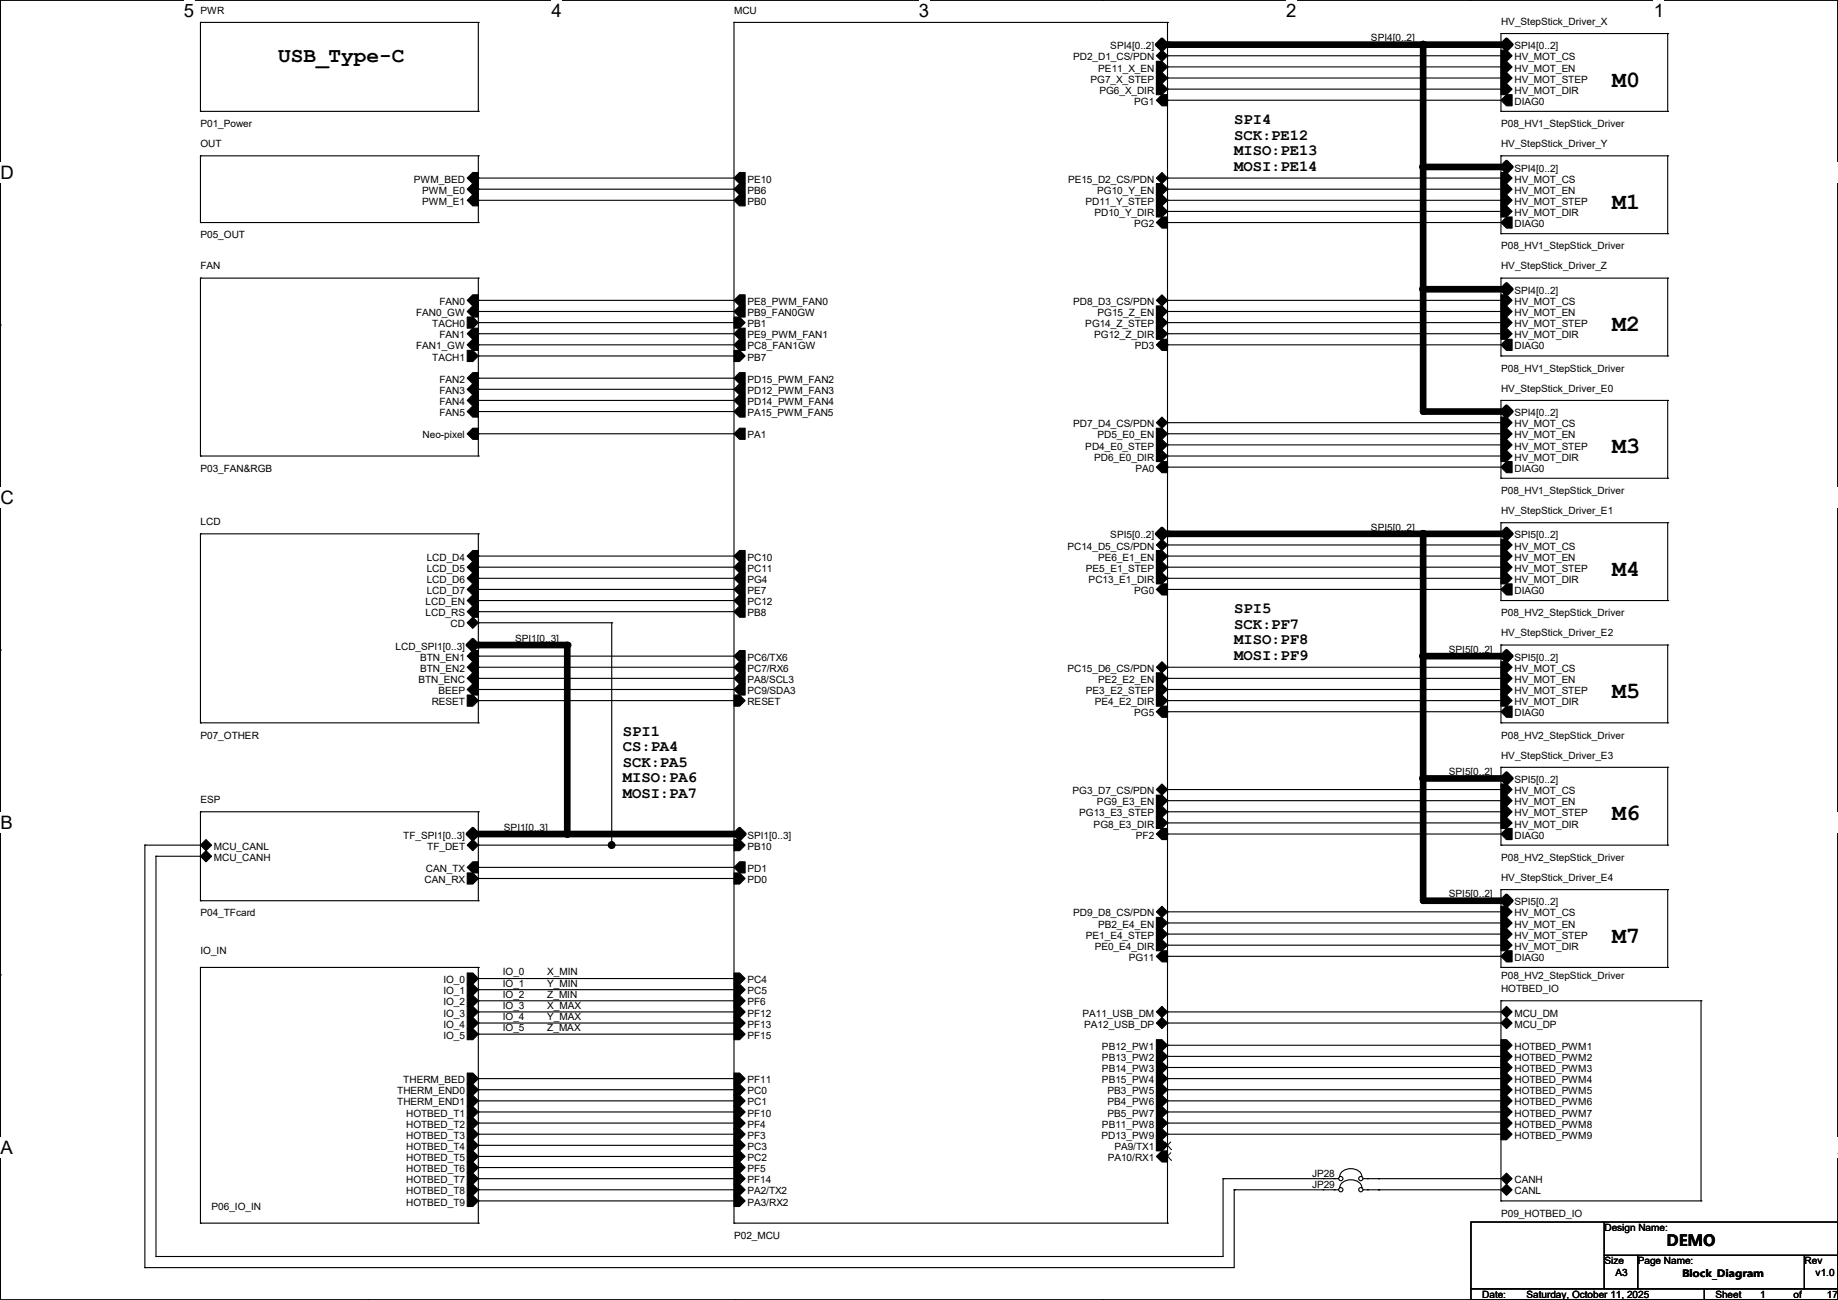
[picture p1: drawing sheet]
<svg xmlns="http://www.w3.org/2000/svg" width="420mm" height="297mm" viewBox="0 0 420 297" stroke-linecap="round" stroke-linejoin="round" font-family="sans-serif">
<path d="M.1 0h419.8v297h-419.8z" fill="none" stroke="#000" stroke-width=".25"/>
<path d="M42 0h2.4v4.8h-2.4z" fill="#fff"/>
<path d="M84 0h.1M84 297h.1" fill="none" stroke="#000" stroke-width=".25"/>
<path d="M126 0h2.4v4.8h-2.4z" fill="#fff"/>
<path d="M168 0h.1M168 297h.1" fill="none" stroke="#000" stroke-width=".25"/>
<path d="M210 0h2.3v4.8h-2.3z" fill="#fff"/>
<path d="M252 0h.1M252 297h.1" fill="none" stroke="#000" stroke-width=".25"/>
<path d="M293.9 0h2.4v4.8h-2.4z" fill="#fff"/>
<path d="M336 0h.1M336 297h.1" fill="none" stroke="#000" stroke-width=".25"/>
<g fill="#fff">
<path d="M377.9 0h2.4v4.8h-2.4z"/>
<path d="M.1 37.1h3v4.8h-3z"/>
<path d="M419.9 37.1l.1 4.8z"/>
<path d="M.1 111.3h3v4.8h-3z"/>
<path d="M419.9 111.3l.1 4.8z"/>
</g>
<path d="M.1 74.3h.1M419.9 74.3h.1" fill="none" stroke="#000" stroke-width=".25"/>
<g fill="#fff">
<path d="M.1 185.6h2.8v4.7h-2.8z"/>
<path d="M419.9 185.6l.1 4.7z"/>
</g>
<path d="M.1 148.5h.1M419.9 148.5h.1" fill="none" stroke="#000" stroke-width=".25"/>
<g fill="#fff">
<path d="M0 259.8h2.9v4.7h-2.9z"/>
<path d="M419.9 259.8h.1v4.7h-.1z"/>
</g>
<g fill="none" stroke="#000" stroke-width=".25">
<path d="M45.8 5.1h.1M45.8 5.1v20.3M45.8 5.1h63.5M109.3 5.1h.1M109.3 5.1v20.3M167.7 5.1h.1M167.7 5.1h99.1M167.7 5.1v274.3M266.8 5.1h.1M266.8 17.8h.1M266.8 15.3h.1M266.8 12.7h.1"/>
<path d="M266.8 5.1v274.3M266.8 17.8h76.2M266.8 15.3h76.2M266.8 12.7h76.2M343 7.7h.1M343 7.7v17.7M343 7.7h38.1M381.1 7.7h.1M381.1 7.7v17.7M45.8 35.6h.1M45.8 25.4h.1M45.8 35.6v15.2"/>
<path d="M45.8 35.6h63.5M45.8 25.4h63.5M109.3 35.6h.1M109.3 25.4h.1M109.3 35.6v15.2M266.8 22.9h.1M266.8 20.4h.1M266.8 22.9h76.2M266.8 20.4h76.2M343 35.6h.1M343 25.4h.1M343 35.6v17.8"/>
<path d="M343 35.6h38.1M343 25.4h38.1M381.1 35.6h.1M381.1 25.4h.1M381.1 35.6v17.8M45.8 50.8h.1M45.8 50.8h63.5M109.3 50.8h.1M109.3 43.2h.1M109.3 45.8h.1M109.3 40.7h.1M109.3 45.8h58.4"/>
<path d="M109.3 43.2h58.4M109.3 40.7h58.4M266.8 48.3h.1M266.8 45.8h.1M266.8 43.2h.1M266.8 40.7h.1M266.8 50.8h.1M266.8 50.8h76.2M266.8 48.3h76.2M266.8 45.8h76.2M266.8 43.2h76.2M266.8 40.7h76.2"/>
<path d="M343 53.4h.1M343 53.4h38.1M381.1 53.4h.1M45.8 63.5h.1M45.8 63.5v40.7M45.8 63.5h63.5M109.3 63.5h.1M109.3 73.7h.1M109.3 76.2h.1M109.3 78.8h.1M109.3 68.6h.1M109.3 71.2h.1"/>
<path d="M109.3 63.5v40.7M109.3 73.7h58.4M109.3 76.2h58.4M109.3 78.8h58.4M109.3 68.6h58.4M109.3 71.2h58.4M266.8 68.6h.1M266.8 71.2h.1M266.8 73.7h.1M266.8 76.2h.1M266.8 78.8h.1M266.8 73.7h76.2"/>
<path d="M266.8 76.2h76.2M266.8 78.8h76.2M266.8 68.6h76.2M266.8 71.2h76.2M343 63.5h.1M343 63.5v17.8M343 63.5h38.1M381.1 63.5h.1M381.1 63.5v17.8M109.3 88.9h.1M109.3 91.5h.1M109.3 81.3h.1"/>
<path d="M109.3 86.4h.1M109.3 99.1h.1M109.3 94h.1M109.3 91.5h58.4M109.3 81.3h58.4M109.3 88.9h58.4M109.3 99.1h58.4M109.3 86.4h58.4M109.3 94h58.4M266.8 96.6h.1M266.8 99.1h.1M266.8 96.6h76.2"/>
<path d="M266.8 99.1h76.2M343 91.5h.1M343 81.3h.1M343 91.5v17.8M343 91.5h38.1M343 81.3h38.1M381.1 91.5h.1M381.1 81.3h.1M381.1 91.5v17.8M45.8 104.2h.1M45.8 104.2h63.5M109.3 104.2h.1"/>
<path d="M266.8 101.6h.1M266.8 104.2h.1M266.8 106.7h.1M266.8 104.2h76.2M266.8 101.6h76.2M266.8 106.7h76.2M343 119.4h.1M343 109.3h.1M343 119.4v17.8M343 119.4h38.1M343 109.3h38.1M381.1 119.4h.1"/>
<path d="M381.1 109.3h.1M381.1 119.4v17.8M45.8 122h.1M45.8 122v43.1M45.8 122h63.5M109.3 122h.1M109.3 127h.1M109.3 129.6h.1M109.3 132.1h.1M109.3 134.7h.1M109.3 137.2h.1M109.3 139.7h.1"/>
<path d="M109.3 122v43.1M109.3 137.2h58.4M109.3 127h58.4M109.3 129.6h58.4M109.3 132.1h58.4M109.3 134.7h58.4M109.3 139.7h58.4M266.8 124.5h.1M266.8 127h.1M266.8 129.6h.1M266.8 132.1h.1M266.8 134.7h.1"/>
<path d="M266.8 124.5h76.2M266.8 127h76.2M266.8 129.6h76.2M266.8 132.1h76.2M266.8 134.7h76.2M343 137.2h.1M343 137.2h38.1M381.1 137.2h.1M109.3 149.9h.1M109.3 152.4h.1M109.3 155h.1M109.3 157.5h.1"/>
<path d="M109.3 142.3h.1M109.3 152.4h58.4M109.3 155h58.4M109.3 157.5h58.4M109.3 149.9h58.4M109.3 142.3h30.5M139.8 142.3h.1M139.8 142.3v50.8M266.8 152.4h.1M266.8 155h.1M266.8 157.5h.1M266.8 152.4h76.2"/>
<path d="M266.8 155h76.2M266.8 157.5h76.2M343 147.4h.1M343 147.4v17.7M343 147.4h38.1M381.1 147.4h.1M381.1 147.4v17.7M45.8 165.1h.1M45.8 165.1h63.5M109.3 165.1h.1M109.3 160.1h.1M109.3 160.1h58.4"/>
<path d="M266.8 160.1h.1M266.8 162.6h.1M266.8 160.1h76.2M266.8 162.6h76.2M343 175.3h.1M343 165.1h.1M343 175.3v17.8M343 175.3h38.1M343 165.1h38.1M381.1 175.3h.1M381.1 165.1h.1M381.1 175.3v17.8"/>
<path d="M33.1 193.1h.1M33.1 193.1h12.7M33.1 193.1v96.5M35.6 195.6h.1M35.6 195.6v91.5M35.6 195.6h10.2M45.8 185.5h.1M45.8 193.1h.1M45.8 195.6h.1M45.8 185.5h63.5M45.8 185.5v20.3M109.3 185.5h.1"/>
<path d="M109.3 193.1h.1M109.3 198.2h.1M109.3 185.5v20.3M109.3 193.1h58.4M109.3 198.2h58.4M139.8 193.1h.1M266.8 188h.1M266.8 185.5h.1M266.8 182.9h.1M266.8 180.4h.1M266.8 190.5h.1M266.8 185.5h76.2"/>
<path d="M266.8 188h76.2M266.8 182.9h76.2M266.8 180.4h76.2M266.8 190.5h76.2M343 193.1h.1M343 193.1h38.1M381.1 193.1h.1M45.8 205.8h.1M45.8 205.8h63.5M109.3 205.8h.1M109.3 200.7h.1M109.3 200.7h58.4"/>
<path d="M266.8 208.3h.1M266.8 210.9h.1M266.8 213.4h.1M266.8 215.9h.1M266.8 218.5h.1M266.8 208.3h76.2M266.8 210.9h76.2M266.8 213.4h76.2M266.8 215.9h76.2M266.8 218.5h76.2M343 203.2h.1M343 203.2h38.1"/>
<path d="M343 203.2v17.8M381.1 203.2h.1M381.1 203.2v17.8M.1 222.7h.1M45.8 221h.1M45.8 221v58.4M45.8 221h63.5M109.3 221h.1M109.3 223.6h.1M109.3 226.1h.1M109.3 228.6h.1M109.3 231.2h.1"/>
<path d="M109.3 233.7h.1M109.3 236.3h.1M109.3 221v58.4M109.3 228.6h58.4M109.3 223.6h58.4M109.3 226.1h58.4M109.3 231.2h58.4M109.3 233.7h58.4M109.3 236.3h58.4M266.8 231.2h.1M266.8 233.7h.1M266.8 238.8h.1"/>
<path d="M266.8 231.2h76.2M266.8 233.7h76.2M266.8 238.8h76.2M343 221h.1M343 228.6h.1M343 221h38.1M343 228.6v45.8M343 228.6h45.7M381.1 221h.1M388.7 228.6h.1M388.7 228.6v45.8M419.9 222.7h.1"/>
<path d="M109.3 246.4h.1M109.3 249h.1M109.3 251.5h.1M109.3 254h.1M109.3 256.6h.1M109.3 259.1h.1M109.3 246.4h58.4M109.3 249h58.4M109.3 251.5h58.4M109.3 254h58.4M109.3 256.6h58.4M109.3 259.1h58.4"/>
<path d="M266.8 241.3h.1M266.8 243.9h.1M266.8 246.4h.1M266.8 249h.1M266.8 251.5h.1M266.8 254h.1M266.8 256.6h.1M266.8 259.1h.1M266.8 241.3h76.2M266.8 243.9h76.2M266.8 246.4h76.2M266.8 249h76.2"/>
<path d="M266.8 251.5h76.2M266.8 254h76.2M266.8 256.6h76.2M266.8 259.1h76.2M45.8 279.4h.1M45.8 279.4h63.5M109.3 279.4h.1M109.3 261.7h.1M109.3 264.2h.1M109.3 266.7h.1M109.3 269.3h.1M109.3 271.8h.1"/>
<path d="M109.3 274.4h.1M109.3 271.8h58.4M109.3 269.3h58.4M109.3 274.4h58.4M109.3 261.7h58.4M109.3 264.2h58.4M109.3 266.7h58.4M167.7 279.4h.1M167.7 279.4h99.1M266.8 279.4h.1M279.5 269.3h.1M279.5 269.3h26.4"/>
<path d="M279.5 269.3v17.8h-243.9M282 271.8h.1M282 271.8h23.9M282 271.8v17.8h-248.9M302.3 271.8h.1M302.3 269.3h.1M304.9 271.8h.1M304.9 269.3h.1M306.2 271.3a2.39 2.39 0 0 1 3.1-1.7 1.92 1.92 0 0 1 1.9 1.7M306.2 268.8a2.39 2.39 0 0 1 3.1-1.7 1.92 1.92 0 0 1 1.9 1.7M311.5 271.8h31.5M311.5 269.3h31.5"/>
<path d="M312.5 271.8h.1M312.5 269.3h.1M315 271.8h.1M315 269.3h.1M336.1 279.2h30.5v15.2h-30.5zM343 274.4h.1M343 274.4h45.7M366.6 279.2h53.3v7.6h-53.3zM388.7 274.4h.1M33.1 289.6h.1M35.6 287.1h.1M336.1 294.4h53.4v2.6h-53.4z"/>
<path d="M366.6 286.8h7.6v7.6h-7.6zM374.2 286.8h38.1v7.6h-38.1zM389.5 294.4h30.4v2.6h-30.4zM412.3 286.8h7.6v7.6h-7.6z"/>
<circle cx="306.4" cy="271.8" r=".49"/>
<circle cx="306.4" cy="269.3" r=".49"/>
<circle cx="311" cy="269.3" r=".49"/>
<circle cx="311" cy="271.8" r=".49"/>
</g>
<g fill="#000" stroke="#000" stroke-width=".25">
<path d="M264.2 14h1.3l1.3 1.3-1.3 1.3h-1.3z" fill-rule="evenodd"/>
<path d="M264.2 16.6h1.3l1.3 1.2-1.3 1.3h-1.3z" fill-rule="evenodd"/>
<path d="M264.2 12.7l1.3-1.2 1.3 1.2-1.3 1.3z" fill-rule="evenodd"/>
<path d="M343 14h1.3l1.2 1.3-1.2 1.3h-1.3z" fill-rule="evenodd"/>
<path d="M343 16.6h1.3l1.2 1.2-1.2 1.3h-1.3z" fill-rule="evenodd"/>
<path d="M343 11.5h1.3l1.2 1.2-1.2 1.3h-1.3z" fill-rule="evenodd"/>
<path d="M264.2 22.9l1.3-1.3h1.3v2.6h-1.3z" fill-rule="evenodd"/>
<path d="M264.2 19.1h1.3l1.3 1.3-1.3 1.2h-1.3z" fill-rule="evenodd"/>
<path d="M343 22.9l1.3-1.3h1.2v2.6h-1.2z" fill-rule="evenodd"/>
<path d="M343 19.1h1.3l1.2 1.3-1.2 1.2h-1.3z" fill-rule="evenodd"/>
<path d="M106.8 40.7l1.2-1.3h1.3v2.6h-1.3z" fill-rule="evenodd"/>
<path d="M106.8 45.8l1.2-1.3h1.3v2.5h-1.3z" fill-rule="evenodd"/>
<path d="M106.8 43.2l1.2-1.2h1.3v2.5h-1.3z" fill-rule="evenodd"/>
<path d="M167.7 40.7l1.3-1.3h1.3v2.6h-1.3z" fill-rule="evenodd"/>
<path d="M167.7 43.2l1.3-1.2h1.3v2.5h-1.3z" fill-rule="evenodd"/>
<path d="M167.7 45.8l1.3-1.3h1.3v2.5h-1.3z" fill-rule="evenodd"/>
<path d="M264.2 50.8l1.3-1.2h1.3v2.5h-1.3z" fill-rule="evenodd"/>
<path d="M264.2 42h1.3l1.3 1.2-1.3 1.3h-1.3z" fill-rule="evenodd"/>
<path d="M264.2 44.5h1.3l1.3 1.3-1.3 1.2h-1.3z" fill-rule="evenodd"/>
<path d="M264.2 47h1.3l1.3 1.3-1.3 1.3h-1.3z" fill-rule="evenodd"/>
<path d="M264.2 40.7l1.3-1.3 1.3 1.3-1.3 1.3z" fill-rule="evenodd"/>
<path d="M343 50.8l1.3-1.2h1.2v2.5h-1.2z" fill-rule="evenodd"/>
<path d="M343 42h1.3l1.2 1.2-1.2 1.3h-1.3z" fill-rule="evenodd"/>
<path d="M343 44.5h1.3l1.2 1.3-1.2 1.2h-1.3z" fill-rule="evenodd"/>
<path d="M343 47h1.3l1.2 1.3-1.2 1.3h-1.3z" fill-rule="evenodd"/>
<path d="M343 39.4h1.3l1.2 1.3-1.2 1.3h-1.3z" fill-rule="evenodd"/>
<path d="M106.8 68.6l1.2-1.2h1.3v2.5h-1.3z" fill-rule="evenodd"/>
<path d="M106.8 76.2l1.2-1.2h1.3v2.5h-1.3z" fill-rule="evenodd"/>
<path d="M106.8 72.4h1.2l1.3 1.3-1.3 1.3h-1.2z" fill-rule="evenodd"/>
<path d="M106.8 71.2l1.2-1.3h1.3v2.5h-1.3z" fill-rule="evenodd"/>
<path d="M106.8 78.8l1.2-1.3h1.3v2.6h-1.3z" fill-rule="evenodd"/>
<path d="M167.7 72.4h1.3l1.3 1.3-1.3 1.3h-1.3z" fill-rule="evenodd"/>
<path d="M167.7 78.8l1.3-1.3h1.3v2.6h-1.3z" fill-rule="evenodd"/>
<path d="M167.7 71.2l1.3-1.3h1.3v2.5h-1.3z" fill-rule="evenodd"/>
<path d="M167.7 68.6l1.3-1.2h1.3v2.5h-1.3z" fill-rule="evenodd"/>
<path d="M167.7 76.2l1.3-1.2h1.3v2.5h-1.3z" fill-rule="evenodd"/>
<path d="M264.2 78.8l1.3-1.3h1.3v2.6h-1.3z" fill-rule="evenodd"/>
<path d="M264.2 75h1.3l1.3 1.2-1.3 1.3h-1.3z" fill-rule="evenodd"/>
<path d="M264.2 69.9h1.3l1.3 1.3-1.3 1.2h-1.3z" fill-rule="evenodd"/>
<path d="M264.2 72.4h1.3l1.3 1.3-1.3 1.3h-1.3z" fill-rule="evenodd"/>
<path d="M264.2 68.6l1.3-1.2 1.3 1.2-1.3 1.3z" fill-rule="evenodd"/>
<path d="M343 78.8l1.3-1.3h1.2v2.6h-1.2z" fill-rule="evenodd"/>
<path d="M343 69.9h1.3l1.2 1.3-1.2 1.2h-1.3z" fill-rule="evenodd"/>
<path d="M343 72.4h1.3l1.2 1.3-1.2 1.3h-1.3z" fill-rule="evenodd"/>
<path d="M343 75h1.3l1.2 1.2-1.2 1.3h-1.3z" fill-rule="evenodd"/>
<path d="M343 67.4h1.3l1.2 1.2-1.2 1.3h-1.3z" fill-rule="evenodd"/>
<path d="M106.8 99.1l1.2-1.3h1.3v2.6h-1.3z" fill-rule="evenodd"/>
<path d="M106.8 86.4l1.2-1.3h1.3v2.6h-1.3z" fill-rule="evenodd"/>
<path d="M106.8 88.9l1.2-1.2h1.3v2.5h-1.3z" fill-rule="evenodd"/>
<path d="M106.8 91.5l1.2-1.3h1.3v2.6h-1.3z" fill-rule="evenodd"/>
<path d="M106.8 80.1h1.2l1.3 1.2-1.3 1.3h-1.2z" fill-rule="evenodd"/>
<path d="M106.8 94l1.2-1.2h1.3v2.5h-1.3z" fill-rule="evenodd"/>
<path d="M167.7 80.1h1.3l1.3 1.2-1.3 1.3h-1.3z" fill-rule="evenodd"/>
<path d="M167.7 99.1l1.3-1.3h1.3v2.6h-1.3z" fill-rule="evenodd"/>
<path d="M167.7 86.4l1.3-1.3h1.3v2.6h-1.3z" fill-rule="evenodd"/>
<path d="M167.7 88.9l1.3-1.2h1.3v2.5h-1.3z" fill-rule="evenodd"/>
<path d="M167.7 91.5l1.3-1.3h1.3v2.6h-1.3z" fill-rule="evenodd"/>
<path d="M167.7 94l1.3-1.2h1.3v2.5h-1.3z" fill-rule="evenodd"/>
<path d="M264.2 97.8h1.3l1.3 1.3-1.3 1.3h-1.3z" fill-rule="evenodd"/>
<path d="M264.2 96.6l1.3-1.3 1.3 1.3-1.3 1.2z" fill-rule="evenodd"/>
<path d="M343 97.8h1.3l1.2 1.3-1.2 1.3h-1.3z" fill-rule="evenodd"/>
<path d="M343 95.3h1.3l1.2 1.3-1.2 1.2h-1.3z" fill-rule="evenodd"/>
<path d="M264.2 106.7l1.3-1.2h1.3v2.5h-1.3z" fill-rule="evenodd"/>
<path d="M264.2 102.9h1.3l1.3 1.3-1.3 1.3h-1.3z" fill-rule="evenodd"/>
<path d="M264.2 100.4h1.3l1.3 1.2-1.3 1.3h-1.3z" fill-rule="evenodd"/>
<path d="M343 106.7l1.3-1.2h1.2v2.5h-1.2z" fill-rule="evenodd"/>
<path d="M343 100.4h1.3l1.2 1.2-1.2 1.3h-1.3z" fill-rule="evenodd"/>
<path d="M343 102.9h1.3l1.2 1.3-1.2 1.3h-1.3z" fill-rule="evenodd"/>
<path d="M106.8 137.2l1.2-1.3h1.3v2.6h-1.3z" fill-rule="evenodd"/>
<path d="M106.8 139.7l1.2-1.2h1.3v2.5h-1.3z" fill-rule="evenodd"/>
<path d="M106.8 127l1.2-1.2h1.3v2.5h-1.3z" fill-rule="evenodd"/>
<path d="M106.8 129.6l1.2-1.3h1.3v2.6h-1.3z" fill-rule="evenodd"/>
<path d="M106.8 132.1l1.2-1.2h1.3v2.5h-1.3z" fill-rule="evenodd"/>
<path d="M106.8 134.7l1.2-1.3h1.3v2.5h-1.3z" fill-rule="evenodd"/>
<path d="M167.7 129.6l1.3-1.3h1.3v2.6h-1.3z" fill-rule="evenodd"/>
<path d="M167.7 127l1.3-1.2h1.3v2.5h-1.3z" fill-rule="evenodd"/>
<path d="M167.7 132.1l1.3-1.2h1.3v2.5h-1.3z" fill-rule="evenodd"/>
<path d="M167.7 134.7l1.3-1.3h1.3v2.5h-1.3z" fill-rule="evenodd"/>
<path d="M167.7 137.2l1.3-1.3h1.3v2.6h-1.3z" fill-rule="evenodd"/>
<path d="M167.7 139.7l1.3-1.2h1.3v2.5h-1.3z" fill-rule="evenodd"/>
<path d="M264.2 134.7l1.3-1.3h1.3v2.5h-1.3z" fill-rule="evenodd"/>
<path d="M264.2 124.5l1.3-1.3 1.3 1.3-1.3 1.3z" fill-rule="evenodd"/>
<path d="M264.2 130.9h1.3l1.3 1.2-1.3 1.3h-1.3z" fill-rule="evenodd"/>
<path d="M264.2 128.3h1.3l1.3 1.3-1.3 1.3h-1.3z" fill-rule="evenodd"/>
<path d="M264.2 125.8h1.3l1.3 1.2-1.3 1.3h-1.3z" fill-rule="evenodd"/>
<path d="M343 134.7l1.3-1.3h1.2v2.5h-1.2z" fill-rule="evenodd"/>
<path d="M343 125.8h1.3l1.2 1.2-1.2 1.3h-1.3z" fill-rule="evenodd"/>
<path d="M343 128.3h1.3l1.2 1.3-1.2 1.3h-1.3z" fill-rule="evenodd"/>
<path d="M343 130.9h1.3l1.2 1.2-1.2 1.3h-1.3z" fill-rule="evenodd"/>
<path d="M343 123.2h1.3l1.2 1.3-1.2 1.3h-1.3z" fill-rule="evenodd"/>
<path d="M106.8 149.9l1.2-1.3h1.3v2.6h-1.3z" fill-rule="evenodd"/>
<path d="M106.8 152.4l1.2-1.2h1.3v2.5h-1.3z" fill-rule="evenodd"/>
<path d="M106.8 157.5l1.2-1.2h1.3v2.5h-1.3z" fill-rule="evenodd"/>
<path d="M106.8 155l1.2-1.3h1.3v2.6h-1.3z" fill-rule="evenodd"/>
<path d="M106.8 142.3l1.2-1.3 1.3 1.3-1.3 1.3z" fill-rule="evenodd"/>
<path d="M167.7 152.4l1.3-1.2h1.3v2.5h-1.3z" fill-rule="evenodd"/>
<path d="M167.7 149.9l1.3-1.3h1.3v2.6h-1.3z" fill-rule="evenodd"/>
<path d="M167.7 155l1.3-1.3h1.3v2.6h-1.3z" fill-rule="evenodd"/>
<path d="M167.7 157.5l1.3-1.2h1.3v2.5h-1.3z" fill-rule="evenodd"/>
<path d="M264.2 152.4l1.3-1.2 1.3 1.2-1.3 1.3z" fill-rule="evenodd"/>
<path d="M264.2 156.3h1.3l1.3 1.2-1.3 1.3h-1.3z" fill-rule="evenodd"/>
<path d="M264.2 153.7h1.3l1.3 1.3-1.3 1.3h-1.3z" fill-rule="evenodd"/>
<path d="M343 153.7h1.3l1.2 1.3-1.2 1.3h-1.3z" fill-rule="evenodd"/>
<path d="M343 156.3h1.3l1.2 1.2-1.2 1.3h-1.3z" fill-rule="evenodd"/>
<path d="M343 151.2h1.3l1.2 1.2-1.2 1.3h-1.3z" fill-rule="evenodd"/>
<path d="M106.8 158.8h1.2l1.3 1.3-1.3 1.2h-1.2z" fill-rule="evenodd"/>
<path d="M167.7 158.8h1.3l1.3 1.3-1.3 1.2h-1.3z" fill-rule="evenodd"/>
<path d="M264.2 162.6l1.3-1.3h1.3v2.6h-1.3z" fill-rule="evenodd"/>
<path d="M264.2 158.8h1.3l1.3 1.3-1.3 1.2h-1.3z" fill-rule="evenodd"/>
<path d="M343 162.6l1.3-1.3h1.2v2.6h-1.2z" fill-rule="evenodd"/>
<path d="M343 158.8h1.3l1.2 1.3-1.2 1.2h-1.3z" fill-rule="evenodd"/>
<path d="M45.8 193.1l1.3-1.3 1.2 1.3-1.2 1.3z" fill-rule="evenodd"/>
<path d="M45.8 195.6l1.3-1.2 1.2 1.2-1.2 1.3z" fill-rule="evenodd"/>
<path d="M106.8 198.2l1.2-1.3h1.3v2.5h-1.3z" fill-rule="evenodd"/>
<path d="M106.8 193.1l1.2-1.3 1.3 1.3-1.3 1.3z" fill-rule="evenodd"/>
<path d="M167.7 191.8h1.3l1.3 1.3-1.3 1.3h-1.3z" fill-rule="evenodd"/>
<path d="M167.7 198.2l1.3-1.3h1.3v2.5h-1.3z" fill-rule="evenodd"/>
<path d="M264.2 190.5l1.3-1.2h1.3v2.5h-1.3z" fill-rule="evenodd"/>
<path d="M264.2 186.7h1.3l1.3 1.3-1.3 1.3h-1.3z" fill-rule="evenodd"/>
<path d="M264.2 181.7h1.3l1.3 1.2-1.3 1.3h-1.3z" fill-rule="evenodd"/>
<path d="M264.2 184.2h1.3l1.3 1.3-1.3 1.2h-1.3z" fill-rule="evenodd"/>
<path d="M264.2 180.4l1.3-1.3 1.3 1.3-1.3 1.3z" fill-rule="evenodd"/>
<path d="M343 190.5l1.3-1.2h1.2v2.5h-1.2z" fill-rule="evenodd"/>
<path d="M343 181.7h1.3l1.2 1.2-1.2 1.3h-1.3z" fill-rule="evenodd"/>
<path d="M343 184.2h1.3l1.2 1.3-1.2 1.2h-1.3z" fill-rule="evenodd"/>
<path d="M343 186.7h1.3l1.2 1.3-1.2 1.3h-1.3z" fill-rule="evenodd"/>
<path d="M343 179.1h1.3l1.2 1.3-1.2 1.3h-1.3z" fill-rule="evenodd"/>
<path d="M106.8 199.4h1.2l1.3 1.3-1.3 1.3h-1.2z" fill-rule="evenodd"/>
<path d="M167.7 199.4h1.3l1.3 1.3-1.3 1.3h-1.3z" fill-rule="evenodd"/>
<path d="M264.2 218.5l1.3-1.3h1.3v2.6h-1.3z" fill-rule="evenodd"/>
<path d="M264.2 212.1h1.3l1.3 1.3-1.3 1.3h-1.3z" fill-rule="evenodd"/>
<path d="M264.2 214.7h1.3l1.3 1.2-1.3 1.3h-1.3z" fill-rule="evenodd"/>
<path d="M264.2 209.6h1.3l1.3 1.3-1.3 1.2h-1.3z" fill-rule="evenodd"/>
<path d="M264.2 208.3l1.3-1.2 1.3 1.2-1.3 1.3z" fill-rule="evenodd"/>
<path d="M343 218.5l1.3-1.3h1.2v2.6h-1.2z" fill-rule="evenodd"/>
<path d="M343 209.6h1.3l1.2 1.3-1.2 1.2h-1.3z" fill-rule="evenodd"/>
<path d="M343 212.1h1.3l1.2 1.3-1.2 1.3h-1.3z" fill-rule="evenodd"/>
<path d="M343 214.7h1.3l1.2 1.2-1.2 1.3h-1.3z" fill-rule="evenodd"/>
<path d="M343 207.1h1.3l1.2 1.2-1.2 1.3h-1.3z" fill-rule="evenodd"/>
<path d="M106.8 222.3h1.2l1.3 1.3-1.3 1.2h-1.2z" fill-rule="evenodd"/>
<path d="M106.8 224.8h1.2l1.3 1.3-1.3 1.3h-1.2z" fill-rule="evenodd"/>
<path d="M106.8 227.4h1.2l1.3 1.2-1.3 1.3h-1.2z" fill-rule="evenodd"/>
<path d="M106.8 229.9h1.2l1.3 1.3-1.3 1.3h-1.2z" fill-rule="evenodd"/>
<path d="M106.8 232.5h1.2l1.3 1.2-1.3 1.3h-1.2z" fill-rule="evenodd"/>
<path d="M106.8 235h1.2l1.3 1.3-1.3 1.2h-1.2z" fill-rule="evenodd"/>
<path d="M167.7 222.3h1.3l1.3 1.3-1.3 1.2h-1.3z" fill-rule="evenodd"/>
<path d="M167.7 224.8h1.3l1.3 1.3-1.3 1.3h-1.3z" fill-rule="evenodd"/>
<path d="M167.7 227.4h1.3l1.3 1.2-1.3 1.3h-1.3z" fill-rule="evenodd"/>
<path d="M167.7 229.9h1.3l1.3 1.3-1.3 1.3h-1.3z" fill-rule="evenodd"/>
<path d="M167.7 232.5h1.3l1.3 1.2-1.3 1.3h-1.3z" fill-rule="evenodd"/>
<path d="M167.7 235h1.3l1.3 1.3-1.3 1.2h-1.3z" fill-rule="evenodd"/>
<path d="M264.2 231.2l1.3-1.3 1.3 1.3-1.3 1.3z" fill-rule="evenodd"/>
<path d="M264.2 233.7l1.3-1.2 1.3 1.2-1.3 1.3z" fill-rule="evenodd"/>
<path d="M264.2 237.5h1.3l1.3 1.3-1.3 1.3h-1.3z" fill-rule="evenodd"/>
<path d="M343 237.5h1.3l1.2 1.3-1.2 1.3h-1.3z" fill-rule="evenodd"/>
<path d="M343 233.7l1.3-1.2 1.2 1.2-1.2 1.3z" fill-rule="evenodd"/>
<path d="M343 231.2l1.3-1.3 1.2 1.3-1.2 1.3z" fill-rule="evenodd"/>
<path d="M106.8 247.7h1.2l1.3 1.3-1.3 1.2h-1.2z" fill-rule="evenodd"/>
<path d="M106.8 250.2h1.2l1.3 1.3-1.3 1.3h-1.2z" fill-rule="evenodd"/>
<path d="M106.8 245.2h1.2l1.3 1.2-1.3 1.3h-1.2z" fill-rule="evenodd"/>
<path d="M106.8 252.8h1.2l1.3 1.2-1.3 1.3h-1.2z" fill-rule="evenodd"/>
<path d="M106.8 255.3h1.2l1.3 1.3-1.3 1.3h-1.2z" fill-rule="evenodd"/>
<path d="M106.8 257.9h1.2l1.3 1.2-1.3 1.3h-1.2z" fill-rule="evenodd"/>
<path d="M167.7 247.7h1.3l1.3 1.3-1.3 1.2h-1.3z" fill-rule="evenodd"/>
<path d="M167.7 250.2h1.3l1.3 1.3-1.3 1.3h-1.3z" fill-rule="evenodd"/>
<path d="M167.7 252.8h1.3l1.3 1.2-1.3 1.3h-1.3z" fill-rule="evenodd"/>
<path d="M167.7 245.2h1.3l1.3 1.2-1.3 1.3h-1.3z" fill-rule="evenodd"/>
<path d="M167.7 255.3h1.3l1.3 1.3-1.3 1.3h-1.3z" fill-rule="evenodd"/>
<path d="M167.7 257.9h1.3l1.3 1.2-1.3 1.3h-1.3z" fill-rule="evenodd"/>
<path d="M264.2 250.2h1.3l1.3 1.3-1.3 1.3h-1.3z" fill-rule="evenodd"/>
<path d="M264.2 252.8h1.3l1.3 1.2-1.3 1.3h-1.3z" fill-rule="evenodd"/>
<path d="M264.2 257.9h1.3l1.3 1.2-1.3 1.3h-1.3z" fill-rule="evenodd"/>
<path d="M264.2 255.3h1.3l1.3 1.3-1.3 1.3h-1.3z" fill-rule="evenodd"/>
<path d="M264.2 242.6h1.3l1.3 1.3-1.3 1.3h-1.3z" fill-rule="evenodd"/>
<path d="M264.2 240.1h1.3l1.3 1.2-1.3 1.3h-1.3z" fill-rule="evenodd"/>
<path d="M264.2 245.2h1.3l1.3 1.2-1.3 1.3h-1.3z" fill-rule="evenodd"/>
<path d="M264.2 247.7h1.3l1.3 1.3-1.3 1.2h-1.3z" fill-rule="evenodd"/>
<path d="M343 240.1h1.3l1.2 1.2-1.2 1.3h-1.3z" fill-rule="evenodd"/>
<path d="M343 242.6h1.3l1.2 1.3-1.2 1.3h-1.3z" fill-rule="evenodd"/>
<path d="M343 245.2h1.3l1.2 1.2-1.2 1.3h-1.3z" fill-rule="evenodd"/>
<path d="M343 247.7h1.3l1.2 1.3-1.2 1.2h-1.3z" fill-rule="evenodd"/>
<path d="M343 250.2h1.3l1.2 1.3-1.2 1.3h-1.3z" fill-rule="evenodd"/>
<path d="M343 252.8h1.3l1.2 1.2-1.2 1.3h-1.3z" fill-rule="evenodd"/>
<path d="M343 255.3h1.3l1.2 1.3-1.2 1.3h-1.3z" fill-rule="evenodd"/>
<path d="M343 257.9h1.3l1.2 1.2-1.2 1.3h-1.3z" fill-rule="evenodd"/>
<path d="M106.8 270.6h1.2l1.3 1.2-1.3 1.3h-1.2z" fill-rule="evenodd"/>
<path d="M106.8 273.1h1.2l1.3 1.3-1.3 1.2h-1.2z" fill-rule="evenodd"/>
<path d="M106.8 265.5h1.2l1.3 1.2-1.3 1.3h-1.2z" fill-rule="evenodd"/>
<path d="M106.8 268h1.2l1.3 1.3-1.3 1.3h-1.2z" fill-rule="evenodd"/>
<path d="M106.8 260.4h1.2l1.3 1.3-1.3 1.2h-1.2z" fill-rule="evenodd"/>
<path d="M106.8 262.9h1.2l1.3 1.3-1.3 1.3h-1.2z" fill-rule="evenodd"/>
<path d="M167.7 262.9h1.3l1.3 1.3-1.3 1.3h-1.3z" fill-rule="evenodd"/>
<path d="M167.7 260.4h1.3l1.3 1.3-1.3 1.2h-1.3z" fill-rule="evenodd"/>
<path d="M167.7 270.6h1.3l1.3 1.2-1.3 1.3h-1.3z" fill-rule="evenodd"/>
<path d="M167.7 273.1h1.3l1.3 1.3-1.3 1.2h-1.3z" fill-rule="evenodd"/>
<path d="M167.7 268h1.3l1.3 1.3-1.3 1.3h-1.3z" fill-rule="evenodd"/>
<path d="M167.7 265.5h1.3l1.3 1.2-1.3 1.3h-1.3z" fill-rule="evenodd"/>
<path d="M264.2 260.4h1.3l1.3 1.3-1.3 1.2h-1.3z" fill-rule="evenodd"/>
<path d="M264.2 264.2l1.3-1.3h1.3v2.6h-1.3z" fill-rule="evenodd"/>
<path d="M343 269.3l1.3-1.3 1.2 1.3-1.2 1.3z" fill-rule="evenodd"/>
<path d="M343 271.8l1.3-1.2 1.2 1.2-1.2 1.3z" fill-rule="evenodd"/>
<circle cx="325.2" cy="10.2" r=".74"/>
<circle cx="325.2" cy="38.1" r=".74"/>
<circle cx="325.2" cy="66.1" r=".74"/>
<circle cx="325.2" cy="121.9" r=".74"/>
<circle cx="325.2" cy="149.9" r=".74"/>
<circle cx="325.2" cy="177.8" r=".74"/>
<circle cx="129.6" cy="190.5" r=".74"/>
<circle cx="139.8" cy="193.1" r=".74"/>
</g>
<g fill="#000" stroke="#000" stroke-width=".76">
<path d="M264.2 10.2l1.3-1.3 1.3 1.3-1.3 1.3z" fill-rule="evenodd"/>
<path d="M343 10.2l1.3-1.3 1.2 1.3-1.2 1.3z" fill-rule="evenodd"/>
<path d="M343 38.1l1.3-1.2 1.2 1.2-1.2 1.3z" fill-rule="evenodd"/>
<path d="M343 66.1l1.3-1.3 1.2 1.3-1.2 1.3z" fill-rule="evenodd"/>
<path d="M343 94l1.3-1.2 1.2 1.2-1.2 1.3z" fill-rule="evenodd"/>
<path d="M264.2 122l1.3-1.3 1.3 1.3-1.3 1.2z" fill-rule="evenodd"/>
<path d="M343 122l1.3-1.3 1.2 1.3-1.2 1.2z" fill-rule="evenodd"/>
<path d="M106.8 147.4l1.2-1.3 1.3 1.3-1.3 1.2z" fill-rule="evenodd"/>
<path d="M343 149.9l1.3-1.3 1.2 1.3-1.2 1.3z" fill-rule="evenodd"/>
<path d="M343 177.8l1.3-1.2 1.2 1.2-1.2 1.3z" fill-rule="evenodd"/>
<path d="M106.8 190.5l1.2-1.2 1.3 1.2-1.3 1.3z" fill-rule="evenodd"/>
<path d="M167.7 190.5l1.3-1.2 1.3 1.2-1.3 1.3z" fill-rule="evenodd"/>
<path d="M343 205.8l1.3-1.3 1.2 1.3-1.2 1.3z" fill-rule="evenodd"/>
</g>
<path d="M265.8 262.6h.1M265.8 265.1h.1M266.2 260.8l1.4 1.8M266.2 263.3l1.4 1.8M267.6 262.6h.1M267.6 265.1h.1M267.6 260.8l-1.8 1.8M267.6 263.3l-1.8 1.8" fill="none" stroke="#000" stroke-width=".23"/>
<path d="M266.8 10.2h76.2M325.2 10.2v83.8h17.8M325.2 38.1h17.8M325.2 66.1h17.8M266.8 122h76.2M325.2 122v83.8h17.8M109.3 147.4h20.3v43.1M325.2 149.9h17.8M325.2 177.8h17.8M109.3 190.5h58.4" fill="none" stroke="#000" stroke-width="1.5"/>
<g fill="#000">
<circle cx="266.8" cy="10.2" r=".76"/>
<circle cx="325.2" cy="10.2" r=".76"/>
<circle cx="325.2" cy="38.1" r=".76"/>
<circle cx="325.2" cy="66.1" r=".76"/>
<circle cx="325.2" cy="94" r=".76"/>
<circle cx="266.8" cy="122" r=".76"/>
<circle cx="325.2" cy="122" r=".76"/>
<circle cx="109.3" cy="147.4" r=".76"/>
<circle cx="129.6" cy="147.4" r=".76"/>
<circle cx="325.2" cy="149.9" r=".76"/>
<circle cx="325.2" cy="177.8" r=".76"/>
<circle cx="129.6" cy="190.5" r=".76"/>
<circle cx="325.2" cy="205.8" r=".76"/>
</g>
<g font-size="5.3">
<text x="368.4" y="19.8">M0</text>
<text x="368.4" y="47.7">M1</text>
<text x="368.4" y="75.6">M2</text>
<text x="368.4" y="103.6">M3</text>
<text x="368.4" y="131.5">M4</text>
<text x="368.4" y="159.5">M5</text>
<text x="368.4" y="187.4">M6</text>
<text x="368.4" y="215.3">M7</text>
</g>
<text font-size="4.8" x="63.6" y="14.3">USB_Type-C</text>
<g font-size="4.2">
<text x="42" y="3.9">5</text>
<text x="126" y="3.9">4</text>
<text x="210" y="3.9">3</text>
<text x="293.9" y="3.9">2</text>
<text x="377.9" y="3.9">1</text>
<text x=".1" y="40.9">D</text>
<text x=".1" y="115.1">C</text>
<text x=".1" y="189.4">B</text>
<text x=".1" y="263.6">A</text>
<text x="419.9" y="263.6">A</text>
</g>
<g font-size="3.6">
<text x="282" y="28.4">SPI4</text>
<text x="282" y="31.9">SCK:PE12</text>
<text x="282" y="35.5">MISO:PE13</text>
<text x="282" y="39">MOSI:PE14</text>
<text x="282" y="140.1">SPI5</text>
<text x="282" y="143.7">SCK:PF7</text>
<text x="282" y="147.2">MISO:PF8</text>
<text x="282" y="150.8">MOSI:PF9</text>
<text x="142.3" y="168.1">SPI1</text>
<text x="142.3" y="171.6">CS:PA4</text>
<text x="142.3" y="175.2">SCK:PA5</text>
<text x="142.3" y="178.7">MISO:PA6</text>
<text x="142.3" y="182.3">MOSI:PA7</text>
<text x="380.8" y="284.7">DEMO</text>
</g>
<g font-size="2.3">
<text x="45.8" y="3.1">PWR</text>
<text x="167.7" y="3.1">MCU</text>
<text x="343" y="5.7">HV_StepStick_Driver_X</text>
<text x="253.7" y="11.3">SPI4[0..2]</text>
<text x="313.3" y="9.4">SPI4[0..2]</text>
<text x="346.1" y="11.3">SPI4[0..2]</text>
<text x="245.2" y="13.8">PD2_D1_CS/PDN</text>
<text x="251" y="16.3">PE11_X_EN</text>
<text x="346.1" y="16.3">HV_MOT_EN</text>
<text x="346.1" y="13.8">HV_MOT_CS</text>
<text x="249.2" y="18.9">PG7_X_STEP</text>
<text x="251.2" y="21.4">PG6_X_DIR</text>
<text x="259.2" y="24">PG1</text>
<text x="346.1" y="24">DIAG0</text>
<text x="346.1" y="18.9">HV_MOT_STEP</text>
<text x="346.1" y="21.4">HV_MOT_DIR</text>
<text x="45.8" y="29">P01_Power</text>
<text x="343" y="29">P08_HV1_StepStick_Driver</text>
<text x="45.8" y="33.6">OUT</text>
<text x="343" y="33.6">HV_StepStick_Driver_Y</text>
<text x="94.6" y="41.7">PWM_BED</text>
<text x="170.8" y="41.7">PE10</text>
<text x="244.1" y="41.7">PE15_D2_CS/PDN</text>
<text x="346.1" y="39.2">SPI4[0..2]</text>
<text x="346.1" y="41.7">HV_MOT_CS</text>
<text x="96.5" y="46.8">PWM_E1</text>
<text x="96.5" y="44.3">PWM_E0</text>
<text x="170.8" y="44.3">PB6</text>
<text x="170.8" y="46.8">PB0</text>
<text x="248" y="46.8">PD11_Y_STEP</text>
<text x="250.7" y="44.3">PG10_Y_EN</text>
<text x="346.1" y="44.3">HV_MOT_EN</text>
<text x="346.1" y="46.8">HV_MOT_STEP</text>
<text x="250.1" y="49.4">PD10_Y_DIR</text>
<text x="259.2" y="51.9">PG2</text>
<text x="346.1" y="51.9">DIAG0</text>
<text x="346.1" y="49.4">HV_MOT_DIR</text>
<text x="45.8" y="54.4">P05_OUT</text>
<text x="343" y="57">P08_HV1_StepStick_Driver</text>
<text x="45.8" y="61.6">FAN</text>
<text x="343" y="61.6">HV_StepStick_Driver_Z</text>
<text x="100.4" y="69.7">FAN0</text>
<text x="170.8" y="69.7">PE8_PWM_FAN0</text>
<text x="245.2" y="69.7">PD8_D3_CS/PDN</text>
<text x="346.1" y="67.1">SPI4[0..2]</text>
<text x="346.1" y="69.7">HV_MOT_CS</text>
<text x="95.1" y="72.2">FAN0_GW</text>
<text x="98.8" y="74.8">TACH0</text>
<text x="100.4" y="77.3">FAN1</text>
<text x="170.8" y="74.8">PB1</text>
<text x="170.8" y="72.2">PB9_FAN0GW</text>
<text x="170.8" y="77.3">PE9_PWM_FAN1</text>
<text x="248" y="74.8">PG14_Z_STEP</text>
<text x="250" y="77.3">PG12_Z_DIR</text>
<text x="250.8" y="72.2">PG15_Z_EN</text>
<text x="346.1" y="72.2">HV_MOT_EN</text>
<text x="346.1" y="74.8">HV_MOT_STEP</text>
<text x="346.1" y="77.3">HV_MOT_DIR</text>
<text x="95.1" y="79.8">FAN1_GW</text>
<text x="98.8" y="82.4">TACH1</text>
<text x="170.8" y="82.4">PB7</text>
<text x="170.8" y="79.8">PC8_FAN1GW</text>
<text x="259.3" y="79.8">PD3</text>
<text x="346.1" y="79.8">DIAG0</text>
<text x="100.4" y="87.5">FAN2</text>
<text x="170.8" y="87.5">PD15_PWM_FAN2</text>
<text x="343" y="89.5">HV_StepStick_Driver_E0</text>
<text x="343" y="84.9">P08_HV1_StepStick_Driver</text>
<text x="100.4" y="90">FAN3</text>
<text x="100.4" y="92.5">FAN4</text>
<text x="100.4" y="95.1">FAN5</text>
<text x="170.8" y="90">PD12_PWM_FAN3</text>
<text x="170.8" y="92.5">PD14_PWM_FAN4</text>
<text x="170.8" y="95.1">PA15_PWM_FAN5</text>
<text x="346.1" y="95.1">SPI4[0..2]</text>
<text x="96.6" y="100.2">Neo-pixel</text>
<text x="170.8" y="100.2">PA1</text>
<text x="245.2" y="97.6">PD7_D4_CS/PDN</text>
<text x="250.8" y="100.2">PD5_E0_EN</text>
<text x="346.1" y="100.2">HV_MOT_EN</text>
<text x="346.1" y="97.6">HV_MOT_CS</text>
<text x="45.8" y="107.8">P03_FAN&amp;RGB</text>
<text x="248" y="102.7">PD4_E0_STEP</text>
<text x="250" y="105.2">PD6_E0_DIR</text>
<text x="259.4" y="107.8">PA0</text>
<text x="346.1" y="107.8">DIAG0</text>
<text x="346.1" y="102.7">HV_MOT_STEP</text>
<text x="346.1" y="105.2">HV_MOT_DIR</text>
<text x="343" y="112.9">P08_HV1_StepStick_Driver</text>
<text x="45.8" y="120">LCD</text>
<text x="343" y="117.4">HV_StepStick_Driver_E1</text>
<text x="243.9" y="125.6">PC14_D5_CS/PDN</text>
<text x="253.7" y="123">SPI5[0..2]</text>
<text x="313.3" y="121.2">SPI5[0..2]</text>
<text x="346.1" y="125.6">HV_MOT_CS</text>
<text x="346.1" y="123">SPI5[0..2]</text>
<text x="97.5" y="128.1">LCD_D4</text>
<text x="97.5" y="130.6">LCD_D5</text>
<text x="170.8" y="130.6">PC11</text>
<text x="170.8" y="128.1">PC10</text>
<text x="248.1" y="130.6">PE5_E1_STEP</text>
<text x="250.9" y="128.1">PE6_E1_EN</text>
<text x="346.1" y="128.1">HV_MOT_EN</text>
<text x="346.1" y="130.6">HV_MOT_STEP</text>
<text x="97.5" y="133.2">LCD_D6</text>
<text x="97.5" y="135.7">LCD_D7</text>
<text x="170.8" y="133.2">PG4</text>
<text x="170.8" y="135.7">PE7</text>
<text x="248.8" y="133.2">PC13_E1_DIR</text>
<text x="259.2" y="135.7">PG0</text>
<text x="346.1" y="135.7">DIAG0</text>
<text x="346.1" y="133.2">HV_MOT_DIR</text>
<text x="97.2" y="138.3">LCD_EN</text>
<text x="97.2" y="140.8">LCD_RS</text>
<text x="103" y="143.3">CD</text>
<text x="170.8" y="138.3">PC12</text>
<text x="170.8" y="140.8">PB8</text>
<text x="343" y="140.8">P08_HV2_StepStick_Driver</text>
<text x="90.4" y="148.4">LCD_SPI1[0..3]</text>
<text x="117.7" y="146.6">SPI1[0..3]</text>
<text x="331.1" y="149.1">SPI5[0..2]</text>
<text x="343" y="145.4">HV_StepStick_Driver_E2</text>
<text x="96" y="151">BTN_EN1</text>
<text x="96" y="153.5">BTN_EN2</text>
<text x="170.8" y="153.5">PC7/RX6</text>
<text x="170.8" y="151">PC6/TX6</text>
<text x="243.9" y="153.5">PC15_D6_CS/PDN</text>
<text x="346.1" y="153.5">HV_MOT_CS</text>
<text x="346.1" y="151">SPI5[0..2]</text>
<text x="95.6" y="156">BTN_ENC</text>
<text x="98.6" y="161.1">RESET</text>
<text x="100.2" y="158.6">BEEP</text>
<text x="170.8" y="161.1">RESET</text>
<text x="170.8" y="156">PA8/SCL3</text>
<text x="170.8" y="158.6">PC9/SDA3</text>
<text x="248.1" y="158.6">PE3_E2_STEP</text>
<text x="250.2" y="161.1">PE4_E2_DIR</text>
<text x="250.9" y="156">PE2_E2_EN</text>
<text x="346.1" y="156">HV_MOT_EN</text>
<text x="346.1" y="158.6">HV_MOT_STEP</text>
<text x="346.1" y="161.1">HV_MOT_DIR</text>
<text x="259.2" y="163.7">PG5</text>
<text x="346.1" y="163.7">DIAG0</text>
<text x="45.8" y="168.7">P07_OTHER</text>
<text x="343" y="173.3">HV_StepStick_Driver_E3</text>
<text x="343" y="168.7">P08_HV2_StepStick_Driver</text>
<text x="331.1" y="177.1">SPI5[0..2]</text>
<text x="346.1" y="178.9">SPI5[0..2]</text>
<text x="45.8" y="183.5">ESP</text>
<text x="245.1" y="181.4">PG3_D7_CS/PDN</text>
<text x="250.7" y="184">PG9_E3_EN</text>
<text x="346.1" y="184">HV_MOT_EN</text>
<text x="346.1" y="181.4">HV_MOT_CS</text>
<text x="92.2" y="191.6">TF_SPI1[0..3]</text>
<text x="115.2" y="189.8">SPI1[0..3]</text>
<text x="170.8" y="191.6">SPI1[0..3]</text>
<text x="246.6" y="186.5">PG13_E3_STEP</text>
<text x="249.9" y="189.1">PG8_E3_DIR</text>
<text x="259.6" y="191.6">PF2</text>
<text x="346.1" y="191.6">DIAG0</text>
<text x="346.1" y="186.5">HV_MOT_STEP</text>
<text x="346.1" y="189.1">HV_MOT_DIR</text>
<text x="48.9" y="194.1">MCU_CANL</text>
<text x="48.9" y="196.7">MCU_CANH</text>
<text x="97.6" y="194.1">TF_DET</text>
<text x="170.8" y="194.1">PB10</text>
<text x="343" y="196.7">P08_HV2_StepStick_Driver</text>
<text x="97" y="201.8">CAN_RX</text>
<text x="97.3" y="199.2">CAN_TX</text>
<text x="170.8" y="199.2">PD1</text>
<text x="170.8" y="201.8">PD0</text>
<text x="343" y="201.3">HV_StepStick_Driver_E4</text>
<text x="45.8" y="209.4">P04_TFcard</text>
<text x="245.2" y="209.4">PD9_D8_CS/PDN</text>
<text x="331.1" y="205">SPI5[0..2]</text>
<text x="346.1" y="209.4">HV_MOT_CS</text>
<text x="346.1" y="206.8">SPI5[0..2]</text>
<text x="248.1" y="214.5">PE1_E4_STEP</text>
<text x="250.9" y="211.9">PB2_E4_EN</text>
<text x="346.1" y="211.9">HV_MOT_EN</text>
<text x="346.1" y="214.5">HV_MOT_STEP</text>
<text x="45.8" y="218">IO_IN</text>
<text x="250.2" y="217">PE0_E4_DIR</text>
<text x="257.9" y="219.5">PG11</text>
<text x="346.1" y="219.5">DIAG0</text>
<text x="346.1" y="217">HV_MOT_DIR</text>
<text x="101.3" y="224.6">IO_0</text>
<text x="101.3" y="227.2">IO_1</text>
<text x="114.9" y="222.8">IO_0</text>
<text x="114.9" y="225.4">IO_1</text>
<text x="114.9" y="227.9">IO_2</text>
<text x="125.1" y="222.8">X_MIN</text>
<text x="125.1" y="225.4">Y_MIN</text>
<text x="125.1" y="227.9">Z_MIN</text>
<text x="170.8" y="224.6">PC4</text>
<text x="170.8" y="227.2">PC5</text>
<text x="343" y="223.6">P08_HV2_StepStick_Driver</text>
<text x="343" y="226.7">HOTBED_IO</text>
<text x="101.3" y="229.7">IO_2</text>
<text x="101.3" y="232.2">IO_3</text>
<text x="114.9" y="230.5">IO_3</text>
<text x="114.9" y="233">IO_4</text>
<text x="125.1" y="230.5">X_MAX</text>
<text x="125.1" y="233">Y_MAX</text>
<text x="170.8" y="229.7">PF6</text>
<text x="170.8" y="232.2">PF12</text>
<text x="247.4" y="232.2">PA11_USB_DM</text>
<text x="346.1" y="232.2">MCU_DM</text>
<text x="101.3" y="234.8">IO_4</text>
<text x="101.3" y="237.3">IO_5</text>
<text x="114.9" y="235.5">IO_5</text>
<text x="125.1" y="235.5">Z_MAX</text>
<text x="170.8" y="234.8">PF13</text>
<text x="170.8" y="237.3">PF15</text>
<text x="247.8" y="234.8">PA12_USB_DP</text>
<text x="251.8" y="239.9">PB12_PW1</text>
<text x="346.1" y="239.9">HOTBED_PWM1</text>
<text x="346.1" y="234.8">MCU_DP</text>
<text x="251.8" y="244.9">PB14_PW3</text>
<text x="251.8" y="242.4">PB13_PW2</text>
<text x="346.1" y="242.4">HOTBED_PWM2</text>
<text x="346.1" y="244.9">HOTBED_PWM3</text>
<text x="90.8" y="250">THERM_END0</text>
<text x="92.2" y="247.5">THERM_BED</text>
<text x="170.8" y="250">PC0</text>
<text x="170.8" y="247.5">PF11</text>
<text x="251.8" y="247.5">PB15_PW4</text>
<text x="253.1" y="250">PB3_PW5</text>
<text x="346.1" y="247.5">HOTBED_PWM4</text>
<text x="346.1" y="250">HOTBED_PWM5</text>
<text x="90.8" y="252.6">THERM_END1</text>
<text x="92.8" y="255.1">HOTBED_T1</text>
<text x="92.8" y="257.6">HOTBED_T2</text>
<text x="170.8" y="252.6">PC1</text>
<text x="170.8" y="255.1">PF10</text>
<text x="170.8" y="257.6">PF4</text>
<text x="251.8" y="257.6">PB11_PW8</text>
<text x="253.1" y="252.6">PB4_PW6</text>
<text x="253.1" y="255.1">PB5_PW7</text>
<text x="346.1" y="252.6">HOTBED_PWM6</text>
<text x="346.1" y="255.1">HOTBED_PWM7</text>
<text x="346.1" y="257.6">HOTBED_PWM8</text>
<text x="92.8" y="262.7">HOTBED_T4</text>
<text x="92.8" y="260.2">HOTBED_T3</text>
<text x="170.8" y="262.7">PC3</text>
<text x="170.8" y="260.2">PF3</text>
<text x="251.7" y="260.2">PD13_PW9</text>
<text x="254.6" y="262.7">PA9/TX1</text>
<text x="346.1" y="260.2">HOTBED_PWM9</text>
<text x="92.8" y="267.8">HOTBED_T6</text>
<text x="92.8" y="265.3">HOTBED_T5</text>
<text x="170.8" y="265.3">PC2</text>
<text x="170.8" y="267.8">PF5</text>
<text x="253.1" y="265.3">PA10/RX1</text>
<text x="299.8" y="268.8">JP28</text>
<text x="92.8" y="272.9">HOTBED_T8</text>
<text x="92.8" y="275.4">HOTBED_T9</text>
<text x="92.8" y="270.3">HOTBED_T7</text>
<text x="170.8" y="272.9">PA2/TX2</text>
<text x="170.8" y="275.4">PA3/RX2</text>
<text x="170.8" y="270.3">PF14</text>
<text x="299.8" y="271.4">JP29</text>
<text x="346.1" y="270.3">CANH</text>
<text x="346.1" y="272.9">CANL</text>
<text x="48.3" y="276.4">P06_IO_IN</text>
<text x="343" y="278">P09_HOTBED_IO</text>
<text x="366.6" y="281.3">Design Name:</text>
<text x="167.7" y="283">P02_MCU</text>
<text x="366.6" y="288.9">Size</text>
<text x="369.2" y="291.4">A3</text>
<text x="374.3" y="288.9">Page Name:</text>
<text x="384.4" y="291.8">Block_Diagram</text>
<text x="412.4" y="288.9">Rev</text>
<text x="414.9" y="291.4">v1.0</text>
<text x="338.7" y="296.5">Date:</text>
<text x="348.8" y="296.5">Saturday, October 11, 2025</text>
<text x="392" y="296.5">Sheet</text>
<text x="402.2" y="296.5">1</text>
<text x="409.8" y="296.5">of</text>
<text x="417.4" y="296.5">17</text>
</g>
</svg>
